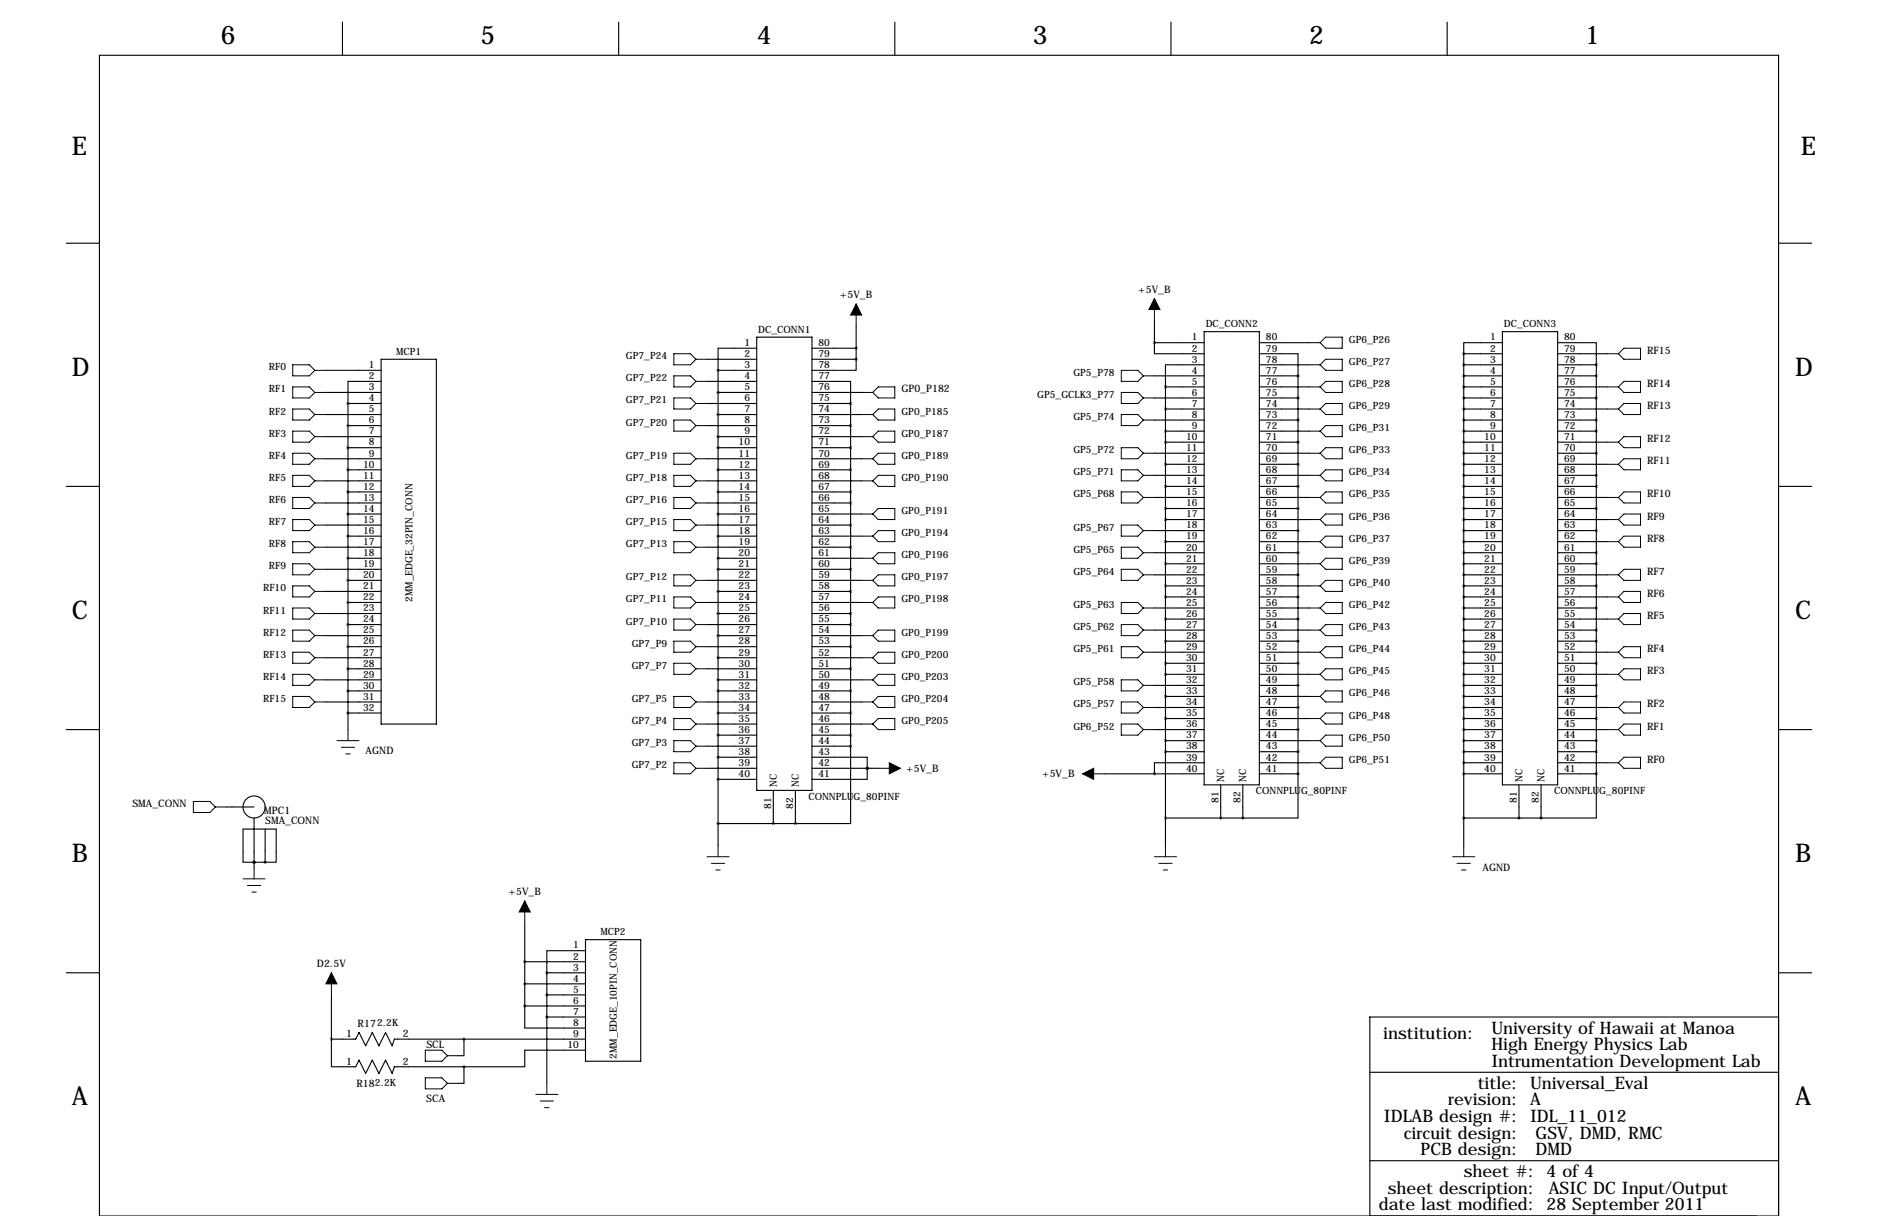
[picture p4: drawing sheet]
<svg xmlns="http://www.w3.org/2000/svg" width="432mm" height="279mm" viewBox="0 0 432 279" stroke-linecap="round" stroke-linejoin="round" font-family="sans-serif">
<g fill="none" stroke="#000" stroke-width=".25">
<path d="M22.9 12.7h386v266.7h-386zM78.7 5.1v7.6M142.2 5.1v7.6M205.7 5.1v7.6M269.2 5.1v7.6M332.7 5.1v7.6M15.2 55.9h7.7M408.9 55.9h7.7M174 77.5h12.7v104.1h-12.7zM196.8 74.9v7.6M265.4 78.7v2.6h11.5M265.4 78.7h11.5"/>
<path d="M265.4 73.7v5M276.9 76.2h12.7v104.1h-12.7zM289.6 78.7h11.4M345.4 78.7h-8.9v2.6M345.4 76.2h12.7v104.1h-12.7zM358.1 78.7h8.9v5.1M74.9 85.1h12.7M74.9 90.2h12.7M74.9 95.2h12.7M80 92.7h7.6M80 97.8h7.6M80 92.7v74.9"/>
<path d="M87.6 87.6h-7.6v5.1M87.6 82.5h12.7v83.9h-12.7zM162.6 82.5h11.4M162.6 87.6h11.4M162.6 92.7h11.4M162.6 97.8h11.4M165.1 85.1h8.9M165.1 90.2h8.9M165.1 95.2h8.9M165.1 85.1v109.2M174 80h-8.9v5.1M186.7 87.6h8.9v5.1"/>
<path d="M186.7 80h10.1M186.7 82.5h10.1M186.7 90.2h11.4M186.7 92.7h8.9M186.7 95.2h11.4M186.7 97.8h8.9M195.6 92.7v78.7M196.8 82.5v2.6h-10.1M265.4 86.4h11.5M265.4 91.4h11.5M265.4 96.5h11.5M268 88.9h8.9"/>
<path d="M268 94h8.9M268 99.1h8.9M268 88.9v105.4M276.9 83.8h-8.9v5.1M289.6 81.3h8.8v5.1M289.6 83.8h11.4M289.6 86.4h8.8M289.6 88.9h11.4M289.6 91.4h8.8M289.6 94h11.4M289.6 96.5h8.8M289.6 99.1h11.4"/>
<path d="M298.4 86.4v91.4M336.5 81.3h8.9M336.5 83.8h8.9M336.5 86.4h8.9M336.5 88.9h8.9M336.5 91.4h8.9M336.5 94h8.9M336.5 96.5h8.9M336.5 99.1h8.9M336.5 81.3v113M358.1 81.3h11.5M358.1 83.8h8.9"/>
<path d="M358.1 86.4h8.9M358.1 88.9h11.5M358.1 91.4h8.9M358.1 94h11.5M358.1 96.5h8.9M358.1 99.1h8.9M367 83.8v94M15.2 111.8h7.7M74.9 100.3h12.7M74.9 105.4h12.7M74.9 110.5h12.7M74.9 115.6h12.7"/>
<path d="M80 102.9h7.6M80 107.9h7.6M80 113h7.6M80 118.1h7.6M162.6 105.4h11.4M162.6 110.5h11.4M162.6 115.6h11.4M165.1 100.3h8.9M165.1 102.9h8.9M165.1 107.9h8.9M165.1 113h8.9M165.1 118.1h8.9"/>
<path d="M186.7 100.3h11.4M186.7 102.9h8.9M186.7 105.4h11.4M186.7 107.9h8.9M186.7 110.5h11.4M186.7 113h8.9M186.7 115.6h8.9M186.7 118.1h11.4M265.4 104.1h11.5M265.4 109.2h11.5M265.4 114.3h11.5M268 111.8h8.9"/>
<path d="M268 101.6h8.9M268 106.7h8.9M268 116.8h8.9M268 119.4h8.9M289.6 111.8h8.8M289.6 101.6h8.8M289.6 104.1h11.4M289.6 106.7h8.8M289.6 109.2h11.4M289.6 114.3h11.4M289.6 116.8h8.8M289.6 119.4h11.4"/>
<path d="M336.5 111.8h8.9M336.5 101.6h8.9M336.5 104.1h8.9M336.5 106.7h8.9M336.5 109.2h8.9M336.5 114.3h8.9M336.5 116.8h8.9M336.5 119.4h8.9M358.1 111.8h8.9M358.1 101.6h11.5M358.1 104.1h8.9M358.1 106.7h11.5"/>
<path d="M358.1 109.2h8.9M358.1 114.3h11.5M358.1 116.8h8.9M358.1 119.4h11.5M408.9 111.8h7.7M74.9 120.7h12.7M74.9 125.7h12.7M74.9 130.8h12.7M74.9 135.9h12.7M80 123.2h7.6M80 128.3h7.6M80 133.3h7.6"/>
<path d="M80 138.4h7.6M162.6 120.7h11.4M162.6 125.7h11.4M162.6 133.3h11.4M162.6 138.4h11.4M165.1 123.2h8.9M165.1 128.3h8.9M165.1 130.8h8.9M165.1 135.9h8.9M186.7 120.7h8.9M186.7 123.2h11.4M186.7 125.7h8.9"/>
<path d="M186.7 128.3h11.4M186.7 130.8h8.9M186.7 133.3h11.4M186.7 135.9h8.9M186.7 138.4h11.4M265.4 121.9h11.5M265.4 127h11.5M265.4 132.1h11.5M265.4 139.7h11.5M268 124.5h8.9M268 129.5h8.9M268 134.6h8.9"/>
<path d="M268 137.2h8.9M289.6 121.9h8.8M289.6 124.5h11.4M289.6 127h8.8M289.6 129.5h11.4M289.6 132.1h8.8M289.6 134.6h11.4M289.6 137.2h8.8M289.6 139.7h11.4M336.5 121.9h8.9M336.5 124.5h8.9M336.5 127h8.9"/>
<path d="M336.5 129.5h8.9M336.5 132.1h8.9M336.5 134.6h8.9M336.5 137.2h8.9M336.5 139.7h8.9M358.1 121.9h8.9M358.1 124.5h11.5M358.1 127h8.9M358.1 129.5h8.9M358.1 132.1h11.5M358.1 134.6h8.9M358.1 137.2h11.5"/>
<path d="M358.1 139.7h8.9M74.9 141h12.7M74.9 146h12.7M74.9 151.1h12.7M74.9 156.2h12.7M80 143.5h7.6M80 148.6h7.6M80 153.7h7.6M80 158.8h7.6M162.6 143.5h11.4M162.6 148.6h11.4M162.6 153.7h11.4"/>
<path d="M165.1 141h8.9M165.1 146h8.9M165.1 151.1h8.9M165.1 156.2h8.9M165.1 158.8h8.9M186.7 141h8.9M186.7 143.5h8.9M186.7 146h11.4M186.7 148.6h8.9M186.7 151.1h11.4M186.7 153.7h8.9M186.7 156.2h11.4"/>
<path d="M186.7 158.8h8.9M265.4 144.8h11.5M265.4 149.9h11.5M265.4 157.5h11.5M268 142.2h8.9M268 147.3h8.9M268 152.4h8.9M268 154.9h8.9M289.6 142.2h8.8M289.6 144.8h11.4M289.6 147.3h8.8M289.6 149.9h11.4"/>
<path d="M289.6 152.4h8.8M289.6 154.9h11.4M289.6 157.5h8.8M336.5 142.2h8.9M336.5 144.8h8.9M336.5 147.3h8.9M336.5 149.9h8.9M336.5 152.4h8.9M336.5 154.9h8.9M336.5 157.5h8.9M358.1 142.2h11.5M358.1 144.8h8.9"/>
<path d="M358.1 147.3h8.9M358.1 149.9h11.5M358.1 152.4h8.9M358.1 154.9h11.5M358.1 157.5h8.9M15.2 167.6h7.7M74.9 161.3h12.7M80 163.8h7.6M162.6 161.3h11.4M162.6 166.4h11.4M162.6 171.4h11.4M162.6 176.5h11.4"/>
<path d="M165.1 163.8h8.9M165.1 168.9h8.9M165.1 174h8.9M165.1 179.1h8.9M186.7 174h12.7v2.5M186.7 161.3h11.4M186.7 163.8h8.9M186.7 166.4h11.4M186.7 168.9h8.9M186.7 171.4h8.9M186.7 176.5h15.2M195.6 171.4v17.8h-12.7"/>
<path d="M199.4 176.5h.1M199.4 176.5v2.6h-12.7M254 177.8h22.9M265.4 167.6h11.5M265.4 162.6h11.5M268 160h8.9M268 165.1h8.9M268 170.2h8.9M268 172.7h8.9M276.9 175.3h-11.5v2.5M289.6 167.6h8.8M289.6 160h11.4"/>
<path d="M289.6 162.6h8.8M289.6 165.1h11.4M289.6 170.2h11.4M289.6 172.7h8.8M289.6 175.3h11.4M289.6 177.8h8.8M298.4 177.8v10.2h-12.6M336.5 167.6h8.9M336.5 160h8.9M336.5 162.6h8.9M336.5 165.1h8.9M336.5 170.2h8.9"/>
<path d="M336.5 172.7h8.9M336.5 175.3h8.9M336.5 177.8h8.9M358.1 167.6h11.5M358.1 160h8.9M358.1 162.6h11.5M358.1 165.1h8.9M358.1 170.2h8.9M358.1 172.7h8.9M358.1 175.3h11.5M358.1 177.8h8.9M367 177.8v10.2h-12.7"/>
<path d="M408.9 167.6h7.7M52.1 185.4h6.3M58.4 198.1h-2.5v-7.6h7.6v7.6h-2.5M58.4 198.1h.1M58.4 188v11.4M58.4 198.1h2.6M61 190.5v7.6M165.1 189.2h17.8M177.8 181.6v7.6M182.9 181.6v7.6M268 188h17.8M280.7 180.3v7.7"/>
<path d="M285.8 180.3v7.7M336.5 188h17.8M349.2 180.3v7.7M354.3 180.3v7.7M120.6 212.1v19M134.6 218.4h-8.9v5.1M134.6 215.9h12.7v27.9h-12.7zM15.2 223.5h7.7M76.2 238.8v6.3h5.6l.7-1.5 1.6 3 1.5-3 1.5 3 1.5-3 1.6 3 .5-1.5h16M76.2 238.8h5.6l.7-1.6 1.6 3.1 1.5-3.1 1.5 3.1 1.5-3.1 1.6 3.1 .5-1.5h43.9M76.2 228.6v10.2M106.7 238.8v3.8h-1.3"/>
<path d="M120.6 231.1v5.1h14M120.6 221h14M120.6 226.1h14M120.6 231.1h14M125.7 223.5h8.9M125.7 233.7h8.9M125.7 228.6h8.9M125.7 223.5v25.4M408.9 223.5h7.7M408.9 233.7h-93.9v45.7M106.7 245.1v3.8h-1.3M134.6 241.3h-14v3.8h-13.9"/>
<path d="M315 246.4h93.9M315 266.7h93.9"/>
<circle cx="58.4" cy="185.4" r="2.54"/>
</g>
<g fill="none" stroke="#000" stroke-width=".23">
<path d="M196.8 69.8v5.1M265.4 68.6v5.1M301 78.7h2.5M304.8 77.5h3.8v2.5h-3.8l-1.3-1.3zM67.3 83.8h3.8l1.3 1.3-1.3 1.3h-3.8zM67.3 88.9h3.8l1.3 1.3-1.3 1.2h-3.8zM67.3 94h3.8l1.3 1.2-1.3 1.3h-3.8zM67.3 99.1h3.8l1.3 1.2-1.3 1.3h-3.8zM72.4 85.1h2.5M72.4 90.2h2.5M72.4 95.2h2.5M154.9 86.4h3.8l1.3 1.2-1.3 1.3h-3.8z"/>
<path d="M154.9 81.3h3.8l1.3 1.2-1.3 1.3h-3.8zM154.9 91.4h3.8l1.3 1.3-1.3 1.3h-3.8zM154.9 96.5h3.8l1.3 1.3-1.3 1.3h-3.8zM160 92.7h2.6M160 82.5h2.6M160 87.6h2.6M160 97.8h2.6M198.1 90.2h2.6M198.1 95.2h2.6M200.7 90.2l1.2-1.3h3.8v2.5h-3.8zM200.7 95.2l1.2-1.2h3.8v2.5h-3.8zM257.8 85.1h3.8l1.3 1.3-1.3 1.2h-3.8z"/>
<path d="M257.8 90.2h3.8l1.3 1.2-1.3 1.3h-3.8zM257.8 95.2h3.8l1.3 1.3-1.3 1.3h-3.8zM262.9 86.4h2.5M262.9 91.4h2.5M262.9 96.5h2.5M301 83.8h2.5M301 88.9h2.5M301 94h2.5M301 99.1h2.5M304.8 82.5h3.8v2.6h-3.8l-1.3-1.3zM304.8 87.6h3.8v2.6h-3.8l-1.3-1.3zM304.8 92.7h3.8v2.5h-3.8l-1.3-1.2z"/>
<path d="M304.8 97.8h3.8v2.5h-3.8l-1.3-1.2zM369.6 88.9h2.5M369.6 94h2.5M369.6 81.3h2.5M373.4 87.6h3.8v2.6h-3.8l-1.3-1.3zM373.4 92.7h3.8v2.5h-3.8l-1.3-1.2zM373.4 80h3.8v2.5h-3.8l-1.3-1.2zM67.3 104.1h3.8l1.3 1.3-1.3 1.3h-3.8zM67.3 109.2h3.8l1.3 1.3-1.3 1.3h-3.8zM67.3 114.3h3.8l1.3 1.3-1.3 1.2h-3.8zM67.3 119.4h3.8l1.3 1.3-1.3 1.2h-3.8zM72.4 100.3h2.5"/>
<path d="M72.4 105.4h2.5M72.4 110.5h2.5M72.4 115.6h2.5M154.9 104.1h3.8l1.3 1.3-1.3 1.3h-3.8zM154.9 109.2h3.8l1.3 1.3-1.3 1.3h-3.8zM154.9 114.3h3.8l1.3 1.3-1.3 1.2h-3.8zM154.9 119.4h3.8l1.3 1.3-1.3 1.2h-3.8zM160 105.4h2.6M160 110.5h2.6M160 115.6h2.6M198.1 100.3h2.6M198.1 105.4h2.6"/>
<path d="M198.1 110.5h2.6M198.1 118.1h2.6M200.7 100.3l1.2-1.2h3.8v2.5h-3.8zM200.7 105.4l1.2-1.3h3.8v2.6h-3.8zM200.7 110.5l1.2-1.3h3.8v2.6h-3.8zM200.7 118.1l1.2-1.3h3.8v2.6h-3.8zM257.8 102.9h3.8l1.3 1.2-1.3 1.3h-3.8zM257.8 107.9h3.8l1.3 1.3-1.3 1.3h-3.8zM257.8 113h3.8l1.3 1.3-1.3 1.3h-3.8zM262.9 104.1h2.5M262.9 109.2h2.5M262.9 114.3h2.5"/>
<path d="M301 104.1h2.5M301 109.2h2.5M301 114.3h2.5M301 119.4h2.5M304.8 102.9h3.8v2.5h-3.8l-1.3-1.3zM304.8 107.9h3.8v2.6h-3.8l-1.3-1.3zM304.8 113h3.8v2.6h-3.8l-1.3-1.3zM304.8 118.1h3.8v2.6h-3.8l-1.3-1.3zM369.6 101.6h2.5M369.6 106.7h2.5M369.6 114.3h2.5M369.6 119.4h2.5"/>
<path d="M373.4 100.3h3.8v2.6h-3.8l-1.3-1.3zM373.4 105.4h3.8v2.5h-3.8l-1.3-1.2zM373.4 113h3.8v2.6h-3.8l-1.3-1.3zM373.4 118.1h3.8v2.6h-3.8l-1.3-1.3zM67.3 124.5h3.8l1.3 1.2-1.3 1.3h-3.8zM67.3 129.5h3.8l1.3 1.3-1.3 1.3h-3.8zM67.3 134.6h3.8l1.3 1.3-1.3 1.3h-3.8zM67.3 139.7h3.8l1.3 1.3-1.3 1.2h-3.8zM72.4 120.7h2.5M72.4 125.7h2.5M72.4 130.8h2.5M72.4 135.9h2.5"/>
<path d="M154.9 124.5h3.8l1.3 1.2-1.3 1.3h-3.8zM154.9 132.1h3.8l1.3 1.2-1.3 1.3h-3.8zM154.9 137.2h3.8l1.3 1.2-1.3 1.3h-3.8zM160 120.7h2.6M160 125.7h2.6M160 138.4h2.6M160 133.3h2.6M198.1 138.4h2.6M198.1 133.3h2.6M198.1 123.2h2.6M198.1 128.3h2.6M200.7 123.2l1.2-1.3h3.8v2.6h-3.8z"/>
<path d="M200.7 128.3l1.2-1.3h3.8v2.5h-3.8zM200.7 133.3l1.2-1.2h3.8v2.5h-3.8zM200.7 138.4l1.2-1.2h3.8v2.5h-3.8zM257.8 120.7h3.8l1.3 1.2-1.3 1.3h-3.8zM257.8 125.7h3.8l1.3 1.3-1.3 1.3h-3.8zM257.8 130.8h3.8l1.3 1.3-1.3 1.2h-3.8zM257.8 138.4h3.8l1.3 1.3-1.3 1.3h-3.8zM262.9 121.9h2.5M262.9 127h2.5M262.9 132.1h2.5M262.9 139.7h2.5M301 124.5h2.5"/>
<path d="M301 129.5h2.5M301 134.6h2.5M301 139.7h2.5M304.8 123.2h3.8v2.5h-3.8l-1.3-1.2zM304.8 128.3h3.8v2.5h-3.8l-1.3-1.3zM304.8 133.3h3.8v2.6h-3.8l-1.3-1.3zM304.8 138.4h3.8v2.6h-3.8l-1.3-1.3zM369.6 124.5h2.5M369.6 132.1h2.5M369.6 137.2h2.5M372.1 137.2l1.3-1.3h3.8v2.5h-3.8zM373.4 123.2h3.8v2.5h-3.8l-1.3-1.2z"/>
<path d="M373.4 130.8h3.8v2.5h-3.8l-1.3-1.2zM67.3 144.8h3.8l1.3 1.2-1.3 1.3h-3.8zM67.3 149.9h3.8l1.3 1.2-1.3 1.3h-3.8zM67.3 154.9h3.8l1.3 1.3-1.3 1.3h-3.8zM72.4 141h2.5M72.4 146h2.5M72.4 151.1h2.5M72.4 156.2h2.5M154.9 142.2h3.8l1.3 1.3-1.3 1.3h-3.8zM154.9 147.3h3.8l1.3 1.3-1.3 1.3h-3.8zM154.9 152.4h3.8l1.3 1.3-1.3 1.2h-3.8zM160 153.7h2.6"/>
<path d="M160 148.6h2.6M160 143.5h2.6M198.1 146h2.6M198.1 151.1h2.6M198.1 156.2h2.6M200.7 146l1.2-1.2h3.8v2.5h-3.8zM200.7 151.1l1.2-1.2h3.8v2.5h-3.8zM200.7 156.2l1.2-1.3h3.8v2.6h-3.8zM257.8 143.5h3.8l1.3 1.3-1.3 1.2h-3.8zM257.8 148.6h3.8l1.3 1.3-1.3 1.2h-3.8zM257.8 156.2h3.8l1.3 1.3-1.3 1.3h-3.8zM262.9 144.8h2.5"/>
<path d="M262.9 149.9h2.5M262.9 157.5h2.5M301 144.8h2.5M301 149.9h2.5M301 154.9h2.5M304.8 143.5h3.8v2.5h-3.8l-1.3-1.2zM304.8 148.6h3.8v2.5h-3.8l-1.3-1.2zM304.8 153.7h3.8v2.5h-3.8l-1.3-1.3zM304.8 158.8h3.8v2.5h-3.8l-1.3-1.3zM369.6 142.2h2.5M369.6 149.9h2.5M369.6 154.9h2.5"/>
<path d="M373.4 141h3.8v2.5h-3.8l-1.3-1.3zM373.4 148.6h3.8v2.5h-3.8l-1.3-1.2zM373.4 153.7h3.8v2.5h-3.8l-1.3-1.3zM67.3 160h3.8l1.3 1.3-1.3 1.3h-3.8zM72.4 161.3h2.5M77.5 170.2h5M78.5 171.7h3M79.5 173.2h1M80 167.6v2.6M154.9 160h3.8l1.3 1.3-1.3 1.3h-3.8zM154.9 170.2h3.8l1.3 1.2-1.3 1.3h-3.8zM154.9 175.3h3.8l1.3 1.2-1.3 1.3h-3.8z"/>
<path d="M154.9 165.1h3.8l1.3 1.3-1.3 1.2h-3.8zM160 161.3h2.6M160 176.5h2.6M160 166.4h2.6M160 171.4h2.6M198.1 161.3h2.6M198.1 166.4h2.6M200.7 161.3l1.2-1.3h3.8v2.6h-3.8zM200.7 166.4l1.2-1.3h3.8v2.5h-3.8zM201.9 176.5h5.1M248.9 177.8h5.1M257.8 161.3h3.8l1.3 1.3-1.3 1.2h-3.8z"/>
<path d="M257.8 166.4h3.8l1.3 1.2-1.3 1.3h-3.8zM262.9 162.6h2.5M262.9 167.6h2.5M301 160h2.5M301 170.2h2.5M301 175.3h2.5M301 165.1h2.5M304.8 174h3.8v2.5h-3.8l-1.3-1.2zM304.8 168.9h3.8v2.5h-3.8l-1.3-1.2zM304.8 163.8h3.8v2.6h-3.8l-1.3-1.3zM369.6 162.6h2.5M369.6 175.3h2.5"/>
<path d="M369.6 167.6h2.5M373.4 161.3h3.8v2.5h-3.8l-1.3-1.2zM373.4 174h3.8v2.5h-3.8l-1.3-1.2zM373.4 166.4h3.8v2.5h-3.8l-1.3-1.3zM44.4 184.1h3.9l1.2 1.3-1.2 1.3h-3.9zM49.5 185.4h2.6M58.4 199.4v2.5M162.6 196.8h5M163.6 198.4h3M164.6 199.9h1M165.1 194.3v2.5M265.4 196.8h5.1"/>
<path d="M266.4 198.4h3.1M267.5 199.9h1M268 194.3v2.5M334 196.8h5.1M335 198.4h3.1M336 199.9h1.1M336.5 194.3v2.5M55.9 201.9h5.1M56.9 203.5h3M57.9 205h1M120.6 207v5.1M76.2 223.5v5.1"/>
<path d="M97.8 247.6h3.8l1.3 1.3-1.3 1.3h-3.8zM97.8 241.3h3.8l1.3 1.3-1.3 1.2h-3.8zM102.9 248.9h2.5M102.9 242.6h2.5M123.2 251.5h5.1M124.2 253h3.1M125.2 254.5h1M125.7 248.9v2.6"/>
</g>
<path d="M196.8 69.8l1.3 2.6h-2.5zM265.4 68.6l1.3 2.5h-2.5zM204.5 175.3l2.5 1.2-2.5 1.3zM248.9 177.8l2.6-1.3v2.6zM120.6 207l1.3 2.5h-2.5zM76.2 223.5l1.3 2.6h-2.6z" fill="#000" stroke="#000" stroke-width=".23"/>
<path d="M280.6 188a.05 .05 0 0 0 .1 0 .05 .05 0 0 0-.1 0zM285.7 188a.05 .05 0 0 0 .1 0 .05 .05 0 0 0-.1 0zM298.4 86.4a.05 .05 0 0 0 .1 0 .05 .05 0 0 0-.1 0zM298.4 91.4a.05 .05 0 0 0 .1 0 .05 .05 0 0 0-.1 0zM298.4 96.5a.05 .05 0 0 0 .1 0 .05 .05 0 0 0-.1 0zM298.4 101.6a.05 .05 0 0 0 .1 0 .05 .05 0 0 0-.1 0zM298.4 106.7a.05 .05 0 0 0 .1 0 .05 .05 0 0 0-.1 0zM298.4 111.8a.05 .05 0 0 0 .1 0 .05 .05 0 0 0-.1 0zM298.4 116.8a.05 .05 0 0 0 .1 0 .05 .05 0 0 0-.1 0zM298.4 121.9a.05 .05 0 0 0 .1 0 .05 .05 0 0 0-.1 0zM298.4 127a.05 .05 0 0 0 .1 0 .05 .05 0 0 0-.1 0zM298.4 132.1a.05 .05 0 0 0 .1 0 .05 .05 0 0 0-.1 0zM298.4 137.2a.05 .05 0 0 0 .1 0 .05 .05 0 0 0-.1 0zM298.4 142.2a.05 .05 0 0 0 .1 0 .05 .05 0 0 0-.1 0zM298.4 147.3a.05 .05 0 0 0 .1 0 .05 .05 0 0 0-.1 0zM298.4 152.4a.05 .05 0 0 0 .1 0 .05 .05 0 0 0-.1 0zM298.4 157.5a.05 .05 0 0 0 .1 0 .05 .05 0 0 0-.1 0zM298.4 162.6a.05 .05 0 0 0 .1 0 .05 .05 0 0 0-.1 0zM298.4 167.6a.05 .05 0 0 0 .1 0 .05 .05 0 0 0-.1 0zM298.4 172.7a.05 .05 0 0 0 .1 0 .05 .05 0 0 0-.1 0zM298.4 177.8a.05 .05 0 0 0 .1 0 .05 .05 0 0 0-.1 0zM196.8 80a.05 .05 0 0 0 .1 0 .05 .05 0 0 0-.1 0zM267.9 188a.05 .05 0 0 0 .1 0 .05 .05 0 0 0-.1 0zM265.4 78.7a.05 .05 0 0 0 .1 0 .05 .05 0 0 0-.1 0zM265.4 177.8a.05 .05 0 0 0 .1 0 .05 .05 0 0 0-.1 0zM267.9 88.9a.05 .05 0 0 0 .1 0 .05 .05 0 0 0-.1 0zM267.9 94a.05 .05 0 0 0 .1 0 .05 .05 0 0 0-.1 0zM267.9 99.1a.05 .05 0 0 0 .1 0 .05 .05 0 0 0-.1 0zM267.9 101.6a.05 .05 0 0 0 .1 0 .05 .05 0 0 0-.1 0zM267.9 106.7a.05 .05 0 0 0 .1 0 .05 .05 0 0 0-.1 0zM267.9 111.8a.05 .05 0 0 0 .1 0 .05 .05 0 0 0-.1 0zM267.9 116.8a.05 .05 0 0 0 .1 0 .05 .05 0 0 0-.1 0zM267.9 119.4a.05 .05 0 0 0 .1 0 .05 .05 0 0 0-.1 0zM267.9 124.5a.05 .05 0 0 0 .1 0 .05 .05 0 0 0-.1 0zM267.9 129.5a.05 .05 0 0 0 .1 0 .05 .05 0 0 0-.1 0zM267.9 134.6a.05 .05 0 0 0 .1 0 .05 .05 0 0 0-.1 0zM267.9 137.2a.05 .05 0 0 0 .1 0 .05 .05 0 0 0-.1 0zM267.9 142.2a.05 .05 0 0 0 .1 0 .05 .05 0 0 0-.1 0zM267.9 147.3a.05 .05 0 0 0 .1 0 .05 .05 0 0 0-.1 0zM267.9 152.4a.05 .05 0 0 0 .1 0 .05 .05 0 0 0-.1 0zM267.9 154.9a.05 .05 0 0 0 .1 0 .05 .05 0 0 0-.1 0zM267.9 160a.05 .05 0 0 0 .1 0 .05 .05 0 0 0-.1 0zM267.9 165.1a.05 .05 0 0 0 .1 0 .05 .05 0 0 0-.1 0zM267.9 170.2a.05 .05 0 0 0 .1 0 .05 .05 0 0 0-.1 0zM336.5 188a.05 .05 0 0 0 .1 0 .05 .05 0 0 0-.1 0zM349.2 188a.05 .05 0 0 0 .1 0 .05 .05 0 0 0-.1 0zM336.5 81.3a.05 .05 0 0 0 .1 0 .05 .05 0 0 0-.1 0zM336.5 83.8a.05 .05 0 0 0 .1 0 .05 .05 0 0 0-.1 0zM336.5 86.4a.05 .05 0 0 0 .1 0 .05 .05 0 0 0-.1 0zM336.5 88.9a.05 .05 0 0 0 .1 0 .05 .05 0 0 0-.1 0zM336.5 91.4a.05 .05 0 0 0 .1 0 .05 .05 0 0 0-.1 0zM336.5 94a.05 .05 0 0 0 .1 0 .05 .05 0 0 0-.1 0zM336.5 96.5a.05 .05 0 0 0 .1 0 .05 .05 0 0 0-.1 0zM336.5 99.1a.05 .05 0 0 0 .1 0 .05 .05 0 0 0-.1 0zM336.5 101.6a.05 .05 0 0 0 .1 0 .05 .05 0 0 0-.1 0zM336.5 104.1a.05 .05 0 0 0 .1 0 .05 .05 0 0 0-.1 0zM336.5 106.7a.05 .05 0 0 0 .1 0 .05 .05 0 0 0-.1 0zM336.5 109.2a.05 .05 0 0 0 .1 0 .05 .05 0 0 0-.1 0zM336.5 111.8a.05 .05 0 0 0 .1 0 .05 .05 0 0 0-.1 0zM336.5 114.3a.05 .05 0 0 0 .1 0 .05 .05 0 0 0-.1 0zM336.5 116.8a.05 .05 0 0 0 .1 0 .05 .05 0 0 0-.1 0zM336.5 119.4a.05 .05 0 0 0 .1 0 .05 .05 0 0 0-.1 0zM336.5 121.9a.05 .05 0 0 0 .1 0 .05 .05 0 0 0-.1 0zM336.5 124.5a.05 .05 0 0 0 .1 0 .05 .05 0 0 0-.1 0zM336.5 127a.05 .05 0 0 0 .1 0 .05 .05 0 0 0-.1 0zM336.5 129.5a.05 .05 0 0 0 .1 0 .05 .05 0 0 0-.1 0zM336.5 132.1a.05 .05 0 0 0 .1 0 .05 .05 0 0 0-.1 0zM336.5 134.6a.05 .05 0 0 0 .1 0 .05 .05 0 0 0-.1 0zM336.5 137.2a.05 .05 0 0 0 .1 0 .05 .05 0 0 0-.1 0zM336.5 139.7a.05 .05 0 0 0 .1 0 .05 .05 0 0 0-.1 0zM336.5 142.2a.05 .05 0 0 0 .1 0 .05 .05 0 0 0-.1 0zM336.5 144.8a.05 .05 0 0 0 .1 0 .05 .05 0 0 0-.1 0zM336.5 147.3a.05 .05 0 0 0 .1 0 .05 .05 0 0 0-.1 0zM336.5 149.9a.05 .05 0 0 0 .1 0 .05 .05 0 0 0-.1 0zM336.5 152.4a.05 .05 0 0 0 .1 0 .05 .05 0 0 0-.1 0zM336.5 154.9a.05 .05 0 0 0 .1 0 .05 .05 0 0 0-.1 0zM336.5 157.5a.05 .05 0 0 0 .1 0 .05 .05 0 0 0-.1 0zM336.5 160a.05 .05 0 0 0 .1 0 .05 .05 0 0 0-.1 0zM336.5 162.6a.05 .05 0 0 0 .1 0 .05 .05 0 0 0-.1 0zM336.5 165.1a.05 .05 0 0 0 .1 0 .05 .05 0 0 0-.1 0zM336.5 167.6a.05 .05 0 0 0 .1 0 .05 .05 0 0 0-.1 0zM336.5 170.2a.05 .05 0 0 0 .1 0 .05 .05 0 0 0-.1 0zM336.5 172.7a.05 .05 0 0 0 .1 0 .05 .05 0 0 0-.1 0zM336.5 175.3a.05 .05 0 0 0 .1 0 .05 .05 0 0 0-.1 0zM336.5 177.8a.05 .05 0 0 0 .1 0 .05 .05 0 0 0-.1 0zM354.3 188a.05 .05 0 0 0 .1 0 .05 .05 0 0 0-.1 0zM367 83.8a.05 .05 0 0 0 .1 0 .05 .05 0 0 0-.1 0zM367 86.4a.05 .05 0 0 0 .1 0 .05 .05 0 0 0-.1 0zM367 91.4a.05 .05 0 0 0 .1 0 .05 .05 0 0 0-.1 0zM367 96.5a.05 .05 0 0 0 .1 0 .05 .05 0 0 0-.1 0zM367 99.1a.05 .05 0 0 0 .1 0 .05 .05 0 0 0-.1 0zM367 104.1a.05 .05 0 0 0 .1 0 .05 .05 0 0 0-.1 0zM367 109.2a.05 .05 0 0 0 .1 0 .05 .05 0 0 0-.1 0zM367 111.8a.05 .05 0 0 0 .1 0 .05 .05 0 0 0-.1 0zM367 116.8a.05 .05 0 0 0 .1 0 .05 .05 0 0 0-.1 0zM367 121.9a.05 .05 0 0 0 .1 0 .05 .05 0 0 0-.1 0zM367 127a.05 .05 0 0 0 .1 0 .05 .05 0 0 0-.1 0zM367 129.5a.05 .05 0 0 0 .1 0 .05 .05 0 0 0-.1 0zM367 134.6a.05 .05 0 0 0 .1 0 .05 .05 0 0 0-.1 0zM367 139.7a.05 .05 0 0 0 .1 0 .05 .05 0 0 0-.1 0zM367 144.8a.05 .05 0 0 0 .1 0 .05 .05 0 0 0-.1 0zM367 147.3a.05 .05 0 0 0 .1 0 .05 .05 0 0 0-.1 0zM367 152.4a.05 .05 0 0 0 .1 0 .05 .05 0 0 0-.1 0zM367 157.5a.05 .05 0 0 0 .1 0 .05 .05 0 0 0-.1 0zM367 160a.05 .05 0 0 0 .1 0 .05 .05 0 0 0-.1 0zM367 165.1a.05 .05 0 0 0 .1 0 .05 .05 0 0 0-.1 0zM367 170.2a.05 .05 0 0 0 .1 0 .05 .05 0 0 0-.1 0zM367 172.7a.05 .05 0 0 0 .1 0 .05 .05 0 0 0-.1 0zM367 177.8a.05 .05 0 0 0 .1 0 .05 .05 0 0 0-.1 0zM196.8 82.6a.05 .05 0 0 0 .1 0 .05 .05 0 0 0-.1 0zM60.9 198.1a.05 .05 0 0 0 .1 0 .05 .05 0 0 0-.1 0zM267.9 172.7a.05 .05 0 0 0 .1 0 .05 .05 0 0 0-.1 0zM125.7 223.5a.05 .05 0 0 0 .1 0 .05 .05 0 0 0-.1 0zM125.7 228.6a.05 .05 0 0 0 .1 0 .05 .05 0 0 0-.1 0zM125.7 233.7a.05 .05 0 0 0 .1 0 .05 .05 0 0 0-.1 0zM120.6 221a.05 .05 0 0 0 .1 0 .05 .05 0 0 0-.1 0zM120.6 226.1a.05 .05 0 0 0 .1 0 .05 .05 0 0 0-.1 0zM120.6 231.1a.05 .05 0 0 0 .1 0 .05 .05 0 0 0-.1 0z" fill="#000" stroke="#000" stroke-width=".63"/>
<g font-size="5.9">
<text x="50.8" y="10.2">6</text>
<text x="110.5" y="10.2">5</text>
<text x="174" y="10.2">4</text>
<text x="237.5" y="10.2">3</text>
<text x="301" y="10.2">2</text>
<text x="364.5" y="10.2">1</text>
<text x="16.5" y="35.6">E</text>
<text x="414" y="35.6">E</text>
<text x="16.5" y="86.4">D</text>
<text x="412.7" y="86.4">D</text>
<text x="16.5" y="142.2">C</text>
<text x="412.7" y="142.2">C</text>
<text x="16.5" y="198.1">B</text>
<text x="412.7" y="198.1">B</text>
<text x="16.5" y="254">A</text>
<text x="412.7" y="254">A</text>
</g>
<g font-size="4">
<text x="318" y="238.8">institution:</text>
<text x="342.9" y="237.5">University of Hawaii at Manoa</text>
<text x="342.9" y="245.1">Intrumentation Development Lab</text>
<text x="342.9" y="241.3">High Energy Physics Lab</text>
<text x="339.8" y="250.2">title: Universal_Eval</text>
<text x="318.2" y="257.8">IDLAB design #: IDL_11_012</text>
<text x="333" y="254">revision: A</text>
<text x="322.8" y="261.6">circuit design:</text>
<text x="353.1" y="261.6">GSV, DMD, RMC</text>
<text x="326.6" y="265.4">PCB design:</text>
<text x="353.1" y="265.4">DMD</text>
<text x="319.1" y="274.3">sheet description:</text>
<text x="336.5" y="270.5">sheet #: 4 of 4</text>
<text x="356.1" y="274.3">ASIC DC Input/Output</text>
<text x="317" y="278.1">date last modified: 28 September 2011</text>
</g>
<g font-size="2.4">
<text x="193.1" y="68.6">+5V_B</text>
<text x="261.7" y="67.3">+5V_B</text>
<text x="378.7" y="81.3">RF15</text>
<text x="378.7" y="88.9">RF14</text>
<text x="207.3" y="90.2">GP0_P182</text>
<text x="378.7" y="94">RF13</text>
<text x="378.7" y="101.6">RF12</text>
<text x="378.7" y="106.7">RF11</text>
<text x="378.7" y="119.4">RF9</text>
<text x="378.7" y="114.3">RF10</text>
<text x="378.7" y="124.5">RF8</text>
<text x="378.7" y="137.2">RF6</text>
<text x="378.7" y="132.1">RF7</text>
<text x="378.7" y="142.2">RF5</text>
<text x="378.7" y="149.9">RF4</text>
<text x="378.7" y="154.9">RF3</text>
<text x="378.7" y="167.6">RF1</text>
<text x="378.7" y="162.6">RF2</text>
<text x="84.1" y="173.2">AGND</text>
<text x="208.4" y="177.3">+5V_B</text>
<text x="239.6" y="178.6">+5V_B</text>
<text x="378.7" y="175.3">RF0</text>
<text x="30.4" y="185.4">SMA_CONN</text>
<text x="60.8" y="186.9">MPC1</text>
<text x="61" y="189.4">SMA_CONN</text>
<text x="340.9" y="200.2">AGND</text>
<text x="116.9" y="205.7">+5V_B</text>
<text x="72.9" y="222.2">D2.5V</text>
<text x="79.6" y="238.4">1</text>
<text x="82.2" y="236">R172.2K</text>
<text x="92.6" y="238.3">2</text>
<text x="79.6" y="244.7">1</text>
<text x="92.6" y="244.6">2</text>
<text x="98" y="240.8">SCL</text>
<text x="82" y="249.7">R182.2K</text>
<text x="98" y="253.2">SCA</text>
</g>
<g font-size="2.3">
<text x="174.3" y="76.5">DC_CONN1</text>
<text x="277.2" y="75.2">DC_CONN2</text>
<text x="345.8" y="75.2">DC_CONN3</text>
<text x="91.1" y="81.5">MCP1</text>
<text x="143.9" y="82.5">GP7_P24</text>
<text x="171.1" y="79.5">1</text>
<text x="171.1" y="82">2</text>
<text x="188.2" y="79.5">80</text>
<text x="188.2" y="82">79</text>
<text x="274" y="78.2">1</text>
<text x="274" y="80.8">2</text>
<text x="274" y="83.3">3</text>
<text x="291.1" y="78.2">80</text>
<text x="291.1" y="80.8">79</text>
<text x="291.1" y="83.3">78</text>
<text x="310.1" y="78.7">GP6_P26</text>
<text x="310.1" y="83.8">GP6_P27</text>
<text x="342.6" y="78.2">1</text>
<text x="342.6" y="80.8">2</text>
<text x="342.6" y="83.3">3</text>
<text x="359.7" y="78.2">80</text>
<text x="359.7" y="80.8">79</text>
<text x="359.7" y="83.3">78</text>
<text x="61.8" y="85.1">RF0</text>
<text x="84.8" y="84.6">1</text>
<text x="84.8" y="87.1">2</text>
<text x="84.8" y="89.7">3</text>
<text x="143.9" y="87.6">GP7_P22</text>
<text x="171.1" y="84.6">3</text>
<text x="171.1" y="87.1">4</text>
<text x="171.1" y="89.7">5</text>
<text x="188.2" y="84.6">78</text>
<text x="188.2" y="87.1">77</text>
<text x="188.2" y="89.7">76</text>
<text x="246.8" y="86.4">GP5_P78</text>
<text x="274" y="85.9">4</text>
<text x="274" y="88.4">5</text>
<text x="291.1" y="85.9">77</text>
<text x="291.1" y="88.4">76</text>
<text x="310.1" y="88.9">GP6_P28</text>
<text x="342.6" y="85.9">4</text>
<text x="342.6" y="88.4">5</text>
<text x="359.7" y="85.9">77</text>
<text x="359.7" y="88.4">76</text>
<text x="61.8" y="90.2">RF1</text>
<text x="61.8" y="95.2">RF2</text>
<text x="84.8" y="92.2">4</text>
<text x="84.8" y="94.7">5</text>
<text x="143.9" y="92.7">GP7_P21</text>
<text x="171.1" y="92.2">6</text>
<text x="171.1" y="94.7">7</text>
<text x="188.2" y="92.2">75</text>
<text x="188.2" y="94.7">74</text>
<text x="207.3" y="95.2">GP0_P185</text>
<text x="238.5" y="91.4">GP5_GCLK3_P77</text>
<text x="274" y="90.9">6</text>
<text x="274" y="93.5">7</text>
<text x="291.1" y="90.9">75</text>
<text x="291.1" y="93.5">74</text>
<text x="310.1" y="94">GP6_P29</text>
<text x="342.6" y="90.9">6</text>
<text x="342.6" y="93.5">7</text>
<text x="359.7" y="90.9">75</text>
<text x="359.7" y="93.5">74</text>
<text x="61.8" y="100.3">RF3</text>
<text x="84.8" y="97.3">6</text>
<text x="84.8" y="99.8">7</text>
<text x="143.9" y="97.8">GP7_P20</text>
<text x="171.1" y="97.3">8</text>
<text x="171.1" y="99.8">9</text>
<text x="188.2" y="97.3">73</text>
<text x="188.2" y="99.8">72</text>
<text x="207.3" y="100.3">GP0_P187</text>
<text x="246.8" y="96.5">GP5_P74</text>
<text x="272.7" y="101.1">10</text>
<text x="274" y="96">8</text>
<text x="274" y="98.6">9</text>
<text x="291.1" y="96">73</text>
<text x="291.1" y="98.6">72</text>
<text x="291.1" y="101.1">71</text>
<text x="310.1" y="99.1">GP6_P31</text>
<text x="341.3" y="101.1">10</text>
<text x="342.6" y="96">8</text>
<text x="342.6" y="98.6">9</text>
<text x="359.7" y="96">73</text>
<text x="359.7" y="98.6">72</text>
<text x="359.7" y="101.1">71</text>
<text x="61.8" y="105.4">RF4</text>
<text x="83.5" y="107.4">10</text>
<text x="84.8" y="102.4">8</text>
<text x="84.8" y="104.9">9</text>
<text x="143.9" y="105.4">GP7_P19</text>
<text x="169.8" y="102.4">10</text>
<text x="169.8" y="104.9">11</text>
<text x="169.8" y="107.4">12</text>
<text x="188.2" y="102.4">71</text>
<text x="188.2" y="104.9">70</text>
<text x="188.2" y="107.4">69</text>
<text x="207.3" y="105.4">GP0_P189</text>
<text x="246.8" y="104.1">GP5_P72</text>
<text x="272.7" y="103.6">11</text>
<text x="272.7" y="106.2">12</text>
<text x="291.1" y="103.6">70</text>
<text x="291.1" y="106.2">69</text>
<text x="310.1" y="104.1">GP6_P33</text>
<text x="341.3" y="103.6">11</text>
<text x="341.3" y="106.2">12</text>
<text x="359.7" y="103.6">70</text>
<text x="359.7" y="106.2">69</text>
<text x="61.8" y="110.5">RF5</text>
<text x="83.5" y="110">11</text>
<text x="83.5" y="112.5">12</text>
<text x="143.9" y="110.5">GP7_P18</text>
<text x="169.8" y="110">13</text>
<text x="169.8" y="112.5">14</text>
<text x="188.2" y="110">68</text>
<text x="188.2" y="112.5">67</text>
<text x="207.3" y="110.5">GP0_P190</text>
<text x="246.8" y="109.2">GP5_P71</text>
<text x="272.7" y="108.7">13</text>
<text x="272.7" y="111.3">14</text>
<text x="272.7" y="113.8">15</text>
<text x="291.1" y="108.7">68</text>
<text x="291.1" y="111.3">67</text>
<text x="291.1" y="113.8">66</text>
<text x="310.1" y="109.2">GP6_P34</text>
<text x="341.3" y="108.7">13</text>
<text x="341.3" y="111.3">14</text>
<text x="341.3" y="113.8">15</text>
<text x="359.7" y="108.7">68</text>
<text x="359.7" y="111.3">67</text>
<text x="359.7" y="113.8">66</text>
<text x="61.8" y="115.6">RF6</text>
<text x="83.5" y="115.1">13</text>
<text x="83.5" y="117.6">14</text>
<text x="143.9" y="115.6">GP7_P16</text>
<text x="169.8" y="115.1">15</text>
<text x="169.8" y="117.6">16</text>
<text x="188.2" y="115.1">66</text>
<text x="188.2" y="117.6">65</text>
<text x="207.3" y="118.1">GP0_P191</text>
<text x="246.8" y="114.3">GP5_P68</text>
<text x="272.7" y="116.3">16</text>
<text x="272.7" y="118.9">17</text>
<text x="291.1" y="116.3">65</text>
<text x="291.1" y="118.9">64</text>
<text x="310.1" y="114.3">GP6_P35</text>
<text x="310.1" y="119.4">GP6_P36</text>
<text x="341.3" y="116.3">16</text>
<text x="341.3" y="118.9">17</text>
<text x="359.7" y="116.3">65</text>
<text x="359.7" y="118.9">64</text>
<text x="61.8" y="120.7">RF7</text>
<text x="61.8" y="125.7">RF8</text>
<text x="83.5" y="120.1">15</text>
<text x="83.5" y="122.7">16</text>
<text x="83.5" y="125.2">17</text>
<text x="143.9" y="120.7">GP7_P15</text>
<text x="143.9" y="125.7">GP7_P13</text>
<text x="169.8" y="120.1">17</text>
<text x="169.8" y="122.7">18</text>
<text x="169.8" y="125.2">19</text>
<text x="188.2" y="120.1">64</text>
<text x="188.2" y="122.7">63</text>
<text x="188.2" y="125.2">62</text>
<text x="207.3" y="123.2">GP0_P194</text>
<text x="246.8" y="121.9">GP5_P67</text>
<text x="272.7" y="121.4">18</text>
<text x="272.7" y="124">19</text>
<text x="291.1" y="121.4">63</text>
<text x="291.1" y="124">62</text>
<text x="310.1" y="124.5">GP6_P37</text>
<text x="341.3" y="121.4">18</text>
<text x="341.3" y="124">19</text>
<text x="359.7" y="121.4">63</text>
<text x="359.7" y="124">62</text>
<text x="61.8" y="130.8">RF9</text>
<text x="83.5" y="127.8">18</text>
<text x="83.5" y="130.3">19</text>
<text x="169.8" y="127.8">20</text>
<text x="169.8" y="130.3">21</text>
<text x="188.2" y="127.8">61</text>
<text x="188.2" y="130.3">60</text>
<text x="207.3" y="128.3">GP0_P196</text>
<text x="246.8" y="127">GP5_P65</text>
<text x="272.7" y="126.5">20</text>
<text x="272.7" y="129">21</text>
<text x="272.7" y="131.6">22</text>
<text x="291.1" y="126.5">61</text>
<text x="291.1" y="129">60</text>
<text x="291.1" y="131.6">59</text>
<text x="310.1" y="129.5">GP6_P39</text>
<text x="341.3" y="126.5">20</text>
<text x="341.3" y="129">21</text>
<text x="341.3" y="131.6">22</text>
<text x="359.7" y="126.5">61</text>
<text x="359.7" y="129">60</text>
<text x="359.7" y="131.6">59</text>
<text x="60.5" y="135.9">RF10</text>
<text x="83.5" y="132.8">20</text>
<text x="83.5" y="135.4">21</text>
<text x="83.5" y="137.9">22</text>
<text x="143.9" y="133.3">GP7_P12</text>
<text x="169.8" y="132.8">22</text>
<text x="169.8" y="135.4">23</text>
<text x="169.8" y="137.9">24</text>
<text x="188.2" y="132.8">59</text>
<text x="188.2" y="135.4">58</text>
<text x="188.2" y="137.9">57</text>
<text x="207.3" y="133.3">GP0_P197</text>
<text x="246.8" y="132.1">GP5_P64</text>
<text x="272.7" y="134.1">23</text>
<text x="272.7" y="136.7">24</text>
<text x="291.1" y="134.1">58</text>
<text x="291.1" y="136.7">57</text>
<text x="310.1" y="134.6">GP6_P40</text>
<text x="341.3" y="134.1">23</text>
<text x="341.3" y="136.7">24</text>
<text x="359.7" y="134.1">58</text>
<text x="359.7" y="136.7">57</text>
<text x="60.5" y="141">RF11</text>
<text x="83.5" y="140.5">23</text>
<text x="83.5" y="143">24</text>
<text x="94.8" y="138.4" transform="rotate(-90 94.8 138.4)">2MM_EDGE_32PIN_CONN</text>
<text x="143.9" y="138.4">GP7_P11</text>
<text x="143.9" y="143.5">GP7_P10</text>
<text x="169.8" y="140.5">25</text>
<text x="169.8" y="143">26</text>
<text x="188.2" y="140.5">56</text>
<text x="188.2" y="143">55</text>
<text x="207.3" y="138.4">GP0_P198</text>
<text x="246.8" y="139.7">GP5_P63</text>
<text x="272.7" y="139.2">25</text>
<text x="272.7" y="141.7">26</text>
<text x="291.1" y="139.2">56</text>
<text x="291.1" y="141.7">55</text>
<text x="310.1" y="139.7">GP6_P42</text>
<text x="341.3" y="139.2">25</text>
<text x="341.3" y="141.7">26</text>
<text x="359.7" y="139.2">56</text>
<text x="359.7" y="141.7">55</text>
<text x="60.5" y="146">RF12</text>
<text x="83.5" y="145.5">25</text>
<text x="83.5" y="148.1">26</text>
<text x="145.2" y="148.6">GP7_P9</text>
<text x="169.8" y="145.5">27</text>
<text x="169.8" y="148.1">28</text>
<text x="188.2" y="145.5">54</text>
<text x="188.2" y="148.1">53</text>
<text x="207.3" y="146">GP0_P199</text>
<text x="246.8" y="144.8">GP5_P62</text>
<text x="246.8" y="149.9">GP5_P61</text>
<text x="272.7" y="144.3">27</text>
<text x="272.7" y="146.8">28</text>
<text x="272.7" y="149.4">29</text>
<text x="291.1" y="144.3">54</text>
<text x="291.1" y="146.8">53</text>
<text x="291.1" y="149.4">52</text>
<text x="310.1" y="144.8">GP6_P43</text>
<text x="310.1" y="149.9">GP6_P44</text>
<text x="341.3" y="144.3">27</text>
<text x="341.3" y="146.8">28</text>
<text x="341.3" y="149.4">29</text>
<text x="359.7" y="144.3">54</text>
<text x="359.7" y="146.8">53</text>
<text x="359.7" y="149.4">52</text>
<text x="60.5" y="151.1">RF13</text>
<text x="83.5" y="150.6">27</text>
<text x="83.5" y="153.2">28</text>
<text x="83.5" y="155.7">29</text>
<text x="145.2" y="153.7">GP7_P7</text>
<text x="169.8" y="150.6">29</text>
<text x="169.8" y="153.2">30</text>
<text x="169.8" y="155.7">31</text>
<text x="188.2" y="150.6">52</text>
<text x="188.2" y="153.2">51</text>
<text x="188.2" y="155.7">50</text>
<text x="207.3" y="151.1">GP0_P200</text>
<text x="272.7" y="151.9">30</text>
<text x="272.7" y="154.4">31</text>
<text x="291.1" y="151.9">51</text>
<text x="291.1" y="154.4">50</text>
<text x="310.1" y="154.9">GP6_P45</text>
<text x="341.3" y="151.9">30</text>
<text x="341.3" y="154.4">31</text>
<text x="359.7" y="151.9">51</text>
<text x="359.7" y="154.4">50</text>
<text x="60.5" y="156.2">RF14</text>
<text x="60.5" y="161.3">RF15</text>
<text x="83.5" y="158.2">30</text>
<text x="83.5" y="160.8">31</text>
<text x="145.2" y="161.3">GP7_P5</text>
<text x="169.8" y="158.2">32</text>
<text x="169.8" y="160.8">33</text>
<text x="188.2" y="158.2">49</text>
<text x="188.2" y="160.8">48</text>
<text x="207.3" y="156.2">GP0_P203</text>
<text x="207.3" y="161.3">GP0_P204</text>
<text x="246.8" y="157.5">GP5_P58</text>
<text x="272.7" y="157">32</text>
<text x="272.7" y="159.5">33</text>
<text x="291.1" y="157">49</text>
<text x="291.1" y="159.5">48</text>
<text x="310.1" y="160">GP6_P46</text>
<text x="341.3" y="157">32</text>
<text x="341.3" y="159.5">33</text>
<text x="359.7" y="157">49</text>
<text x="359.7" y="159.5">48</text>
<text x="83.5" y="163.3">32</text>
<text x="145.2" y="166.4">GP7_P4</text>
<text x="169.8" y="163.3">34</text>
<text x="169.8" y="165.9">35</text>
<text x="188.2" y="163.3">47</text>
<text x="188.2" y="165.9">46</text>
<text x="207.3" y="166.4">GP0_P205</text>
<text x="246.8" y="162.6">GP5_P57</text>
<text x="246.8" y="167.6">GP6_P52</text>
<text x="272.7" y="162.1">34</text>
<text x="272.7" y="164.6">35</text>
<text x="272.7" y="167.1">36</text>
<text x="291.1" y="162.1">47</text>
<text x="291.1" y="164.6">46</text>
<text x="291.1" y="167.1">45</text>
<text x="310.1" y="165.1">GP6_P48</text>
<text x="341.3" y="162.1">34</text>
<text x="341.3" y="164.6">35</text>
<text x="341.3" y="167.1">36</text>
<text x="359.7" y="162.1">47</text>
<text x="359.7" y="164.6">46</text>
<text x="359.7" y="167.1">45</text>
<text x="145.2" y="171.4">GP7_P3</text>
<text x="169.8" y="168.4">36</text>
<text x="169.8" y="170.9">37</text>
<text x="169.8" y="173.5">38</text>
<text x="188.2" y="168.4">45</text>
<text x="188.2" y="170.9">44</text>
<text x="188.2" y="173.5">43</text>
<text x="272.7" y="169.7">37</text>
<text x="272.7" y="172.2">38</text>
<text x="291.1" y="169.7">44</text>
<text x="291.1" y="172.2">43</text>
<text x="310.1" y="170.2">GP6_P50</text>
<text x="341.3" y="169.7">37</text>
<text x="341.3" y="172.2">38</text>
<text x="359.7" y="169.7">44</text>
<text x="359.7" y="172.2">43</text>
<text x="145.2" y="176.5">GP7_P2</text>
<text x="169.8" y="176">39</text>
<text x="169.8" y="178.6">40</text>
<text x="188.2" y="176">42</text>
<text x="188.2" y="178.6">41</text>
<text x="272.7" y="174.8">39</text>
<text x="272.7" y="177.3">40</text>
<text x="281.5" y="179.6" transform="rotate(-90 281.5 179.6)">NC</text>
<text x="286.6" y="179.6" transform="rotate(-90 286.6 179.6)">NC</text>
<text x="291.1" y="174.8">42</text>
<text x="291.1" y="177.3">41</text>
<text x="310.1" y="175.3">GP6_P51</text>
<text x="341.3" y="174.8">39</text>
<text x="341.3" y="177.3">40</text>
<text x="350.1" y="179.6" transform="rotate(-90 350.1 179.6)">NC</text>
<text x="355.1" y="179.6" transform="rotate(-90 355.1 179.6)">NC</text>
<text x="359.7" y="174.8">42</text>
<text x="359.7" y="177.3">41</text>
<text x="177.3" y="185.8" transform="rotate(-90 177.3 185.8)">81</text>
<text x="178.6" y="180.8" transform="rotate(-90 178.6 180.8)">NC</text>
<text x="182.4" y="185.8" transform="rotate(-90 182.4 185.8)">82</text>
<text x="183.7" y="180.8" transform="rotate(-90 183.7 180.8)">NC</text>
<text x="185.9" y="183.7">CONNPLUG_80PINF</text>
<text x="280.2" y="184.5" transform="rotate(-90 280.2 184.5)">81</text>
<text x="285.2" y="184.5" transform="rotate(-90 285.2 184.5)">82</text>
<text x="288.7" y="182.5">CONNPLUG_80PINF</text>
<text x="348.7" y="184.5" transform="rotate(-90 348.7 184.5)">81</text>
<text x="353.8" y="184.5" transform="rotate(-90 353.8 184.5)">82</text>
<text x="357.3" y="182.5">CONNPLUG_80PINF</text>
<text x="138.1" y="214.9">MCP2</text>
<text x="131.8" y="217.9">1</text>
<text x="131.8" y="220.5">2</text>
<text x="131.8" y="223">3</text>
<text x="131.8" y="225.6">4</text>
<text x="131.8" y="228.1">5</text>
<text x="131.8" y="230.6">6</text>
<text x="131.8" y="233.2">7</text>
<text x="131.8" y="235.7">8</text>
<text x="131.8" y="238.3">9</text>
<text x="130.5" y="240.8">10</text>
<text x="141.8" y="243.3" transform="rotate(-90 141.8 243.3)">2MM_EDGE_10PIN_CONN</text>
</g>
</svg>
